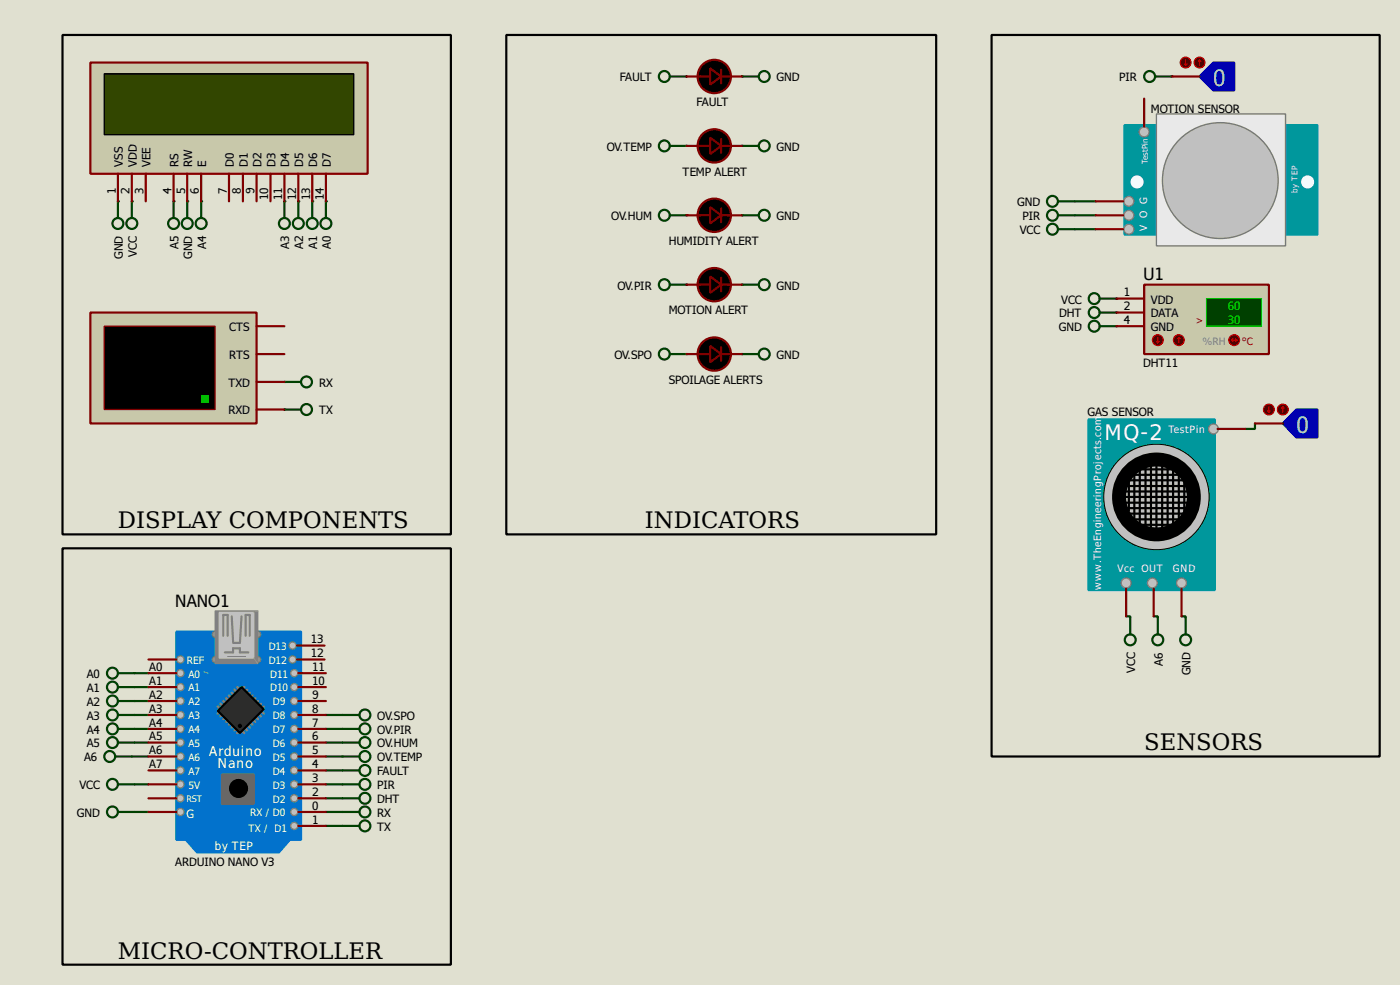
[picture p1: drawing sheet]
<svg xmlns="http://www.w3.org/2000/svg" width="256mm" height="180mm" viewBox="0 0 256 180" stroke-linecap="round" stroke-linejoin="round" font-family="sans-serif">
<path d="M0 0h256.5v180.3h-256.5z" fill="#e0e0d0"/>
<g fill="#004000">
<circle cx="59.7" cy="36.9" r=".2"/>
<circle cx="57.2" cy="36.9" r=".2"/>
<circle cx="54.7" cy="36.9" r=".2"/>
<circle cx="52.1" cy="36.9" r=".2"/>
<circle cx="36.9" cy="36.9" r=".2"/>
<circle cx="34.3" cy="36.9" r=".2"/>
<circle cx="31.8" cy="36.9" r=".2"/>
<circle cx="21.6" cy="36.9" r=".2"/>
<circle cx="24.2" cy="36.9" r=".2"/>
<circle cx="125.8" cy="52.1" r=".2"/>
<circle cx="135.9" cy="52.1" r=".2"/>
<circle cx="125.8" cy="39.4" r=".2"/>
<circle cx="135.9" cy="39.4" r=".2"/>
<circle cx="125.8" cy="26.7" r=".2"/>
<circle cx="135.9" cy="26.7" r=".2"/>
<circle cx="125.8" cy="14" r=".2"/>
<circle cx="135.9" cy="14" r=".2"/>
<circle cx="52.1" cy="75" r=".2"/>
<circle cx="52.1" cy="69.9" r=".2"/>
</g>
<g fill="none" stroke="#004000" stroke-width=".4">
<path d="M196.9 36.9h3.8M196.9 39.4h3.8M196.9 42h3.8M24.7 135.9h2.5M24.7 133.4h2.5M24.7 130.9h2.5M24.7 128.3h2.5M24.7 125.8h2.5M24.7 123.2h2.5M59.7 138.5h3.1M59.7 135.9h3.1M59.7 133.4h3.1"/>
<path d="M24.7 148.6h2.5M24.7 143.6h2.5M59.7 148.6h3.1M59.7 151.2h3.1M59.7 146.1h3.1M59.7 143.6h3.1M59.7 141h3.1"/>
</g>
<g fill="#004000">
<circle cx="125.8" cy="64.8" r=".2"/>
<circle cx="135.9" cy="64.8" r=".2"/>
</g>
<path d="M229.9 77.5v1h-1.8M206.3 112.8h.8v.3M211.4 112.8h.7v.3M216.5 112.8h.7v.3M59.7 130.9h3.1" fill="none" stroke="#004000" stroke-width=".4"/>
<g fill="#004000">
<circle cx="204.5" cy="57.2" r=".2"/>
<circle cx="204.5" cy="54.7" r=".2"/>
<circle cx="204.5" cy="59.7" r=".2"/>
<circle cx="214.7" cy="14" r=".2"/>
</g>
<path d="M24.2 138.5h3" fill="none" stroke="#004000" stroke-width=".4"/>
<path d="M206 22.9h35.4v20.1h-35.4z" fill="#00979c" stroke="#00979c" stroke-width=".4"/>
<path d="M211.9 20.9h23.6v24.1h-23.6z" fill="#e9e9e9" stroke="#757575" stroke-width=".25"/>
<circle cx="223.5" cy="33.1" r="10.6" fill="#c0c0c0" stroke="#757575" stroke-width=".25"/>
<circle cx="239.5" cy="33.3" r="1" fill="#fff" stroke="#fff" stroke-width=".4"/>
<g fill="#c0c0c0" stroke="#808080" stroke-width=".25">
<circle cx="206.8" cy="42" r=".9"/>
<circle cx="206.8" cy="39.4" r=".9"/>
<circle cx="206.8" cy="36.9" r=".9"/>
<circle cx="209.6" cy="24.2" r=".9"/>
</g>
<circle cx="208.3" cy="33.3" r="1" fill="#fff" stroke="#fff" stroke-width=".4"/>
<path d="M209.6 18.1v5.1M200.7 39.4h5.1M200.7 36.9h5.1M200.7 42h5.1" fill="none" stroke="#800000" stroke-width=".4"/>
<g fill="none" stroke="#004000" stroke-width=".4">
<path d="M21.6 36.9v3M24.2 36.9v3M31.8 36.9v3M34.3 36.9v3M36.9 36.9v3M52.1 36.9v3M54.7 36.9v3M57.2 36.9v3M59.7 36.9v3M21.6 135.9h3.1M21.6 133.4h3.1M21.6 130.9h3.1"/>
<path d="M21.6 128.3h3.1M21.6 125.8h3.1M21.6 123.2h3.1M62.8 138.5h3M62.8 135.9h3M62.8 133.4h3M21.6 143.6h3.1M21.6 148.6h3.1M62.8 143.6h3M62.8 148.6h3M62.8 146.1h3M62.8 151.2h3"/>
<path d="M62.8 141h3"/>
<circle cx="21.6" cy="40.9" r="1"/>
<circle cx="24.1" cy="40.9" r="1"/>
<circle cx="31.8" cy="40.9" r="1"/>
<circle cx="34.3" cy="40.9" r="1"/>
<circle cx="36.8" cy="40.9" r="1"/>
<circle cx="52.1" cy="40.9" r="1"/>
<circle cx="54.6" cy="40.9" r="1"/>
<circle cx="57.2" cy="40.9" r="1"/>
<circle cx="59.7" cy="40.9" r="1"/>
<circle cx="20.6" cy="133.4" r="1"/>
<circle cx="20.6" cy="125.8" r="1"/>
<circle cx="20.6" cy="123.2" r="1"/>
<circle cx="20.6" cy="128.3" r="1"/>
<circle cx="20.6" cy="135.9" r="1"/>
<circle cx="20.6" cy="130.9" r="1"/>
<circle cx="66.8" cy="138.5" r="1"/>
<circle cx="66.8" cy="133.4" r="1"/>
<circle cx="66.8" cy="135.9" r="1"/>
<circle cx="20.6" cy="143.6" r="1"/>
<circle cx="20.6" cy="148.6" r="1"/>
<circle cx="66.8" cy="151.2" r="1"/>
<circle cx="66.8" cy="141" r="1"/>
<circle cx="66.8" cy="143.6" r="1"/>
<circle cx="66.8" cy="146.1" r="1"/>
<circle cx="66.8" cy="148.6" r="1"/>
</g>
<path d="M16.6 11.5h50.8v20.3h-50.8z" fill="#c8c8aa" stroke="#800000" stroke-width=".4"/>
<path d="M19.1 13.5h45.7v11.2h-45.7z" fill="#324600" stroke="#000" stroke-width=".25"/>
<g fill="none" stroke="#800000" stroke-width=".4">
<path d="M125.8 14h4.3M132.1 12.8v2.5M132.1 14h3.8M21.6 31.8v5.1M24.2 31.8v5.1M26.7 31.8v5.1M31.8 31.8v5.1M34.3 31.8v5.1M36.9 31.8v5.1M42 31.8v5.1M44.5 31.8v5.1M47 31.8v5.1"/>
<path d="M49.6 31.8v5.1M52.1 31.8v5.1M54.7 31.8v5.1M57.2 31.8v5.1M59.7 31.8v5.1M125.8 39.4h4.3M125.8 26.7h4.3M132.1 25.5v2.5M132.1 38.2v2.5M132.1 39.4h3.8M132.1 26.7h3.8M125.8 52.1h4.3"/>
<path d="M132.1 50.9v2.5M132.1 52.1h3.8"/>
</g>
<g fill="none" stroke="#004000" stroke-width=".4">
<path d="M122.7 14h3.1M135.9 14h3.1M122.7 39.4h3.1M122.7 26.7h3.1M135.9 39.4h3.1M135.9 26.7h3.1M122.7 52.1h3.1M135.9 52.1h3.1M52.1 69.9h3.1M52.1 75h3.1"/>
<circle cx="121.7" cy="14" r="1"/>
<circle cx="140" cy="14" r="1"/>
<circle cx="121.7" cy="39.4" r="1"/>
<circle cx="121.7" cy="26.7" r="1"/>
<circle cx="140" cy="26.7" r="1"/>
<circle cx="140" cy="39.4" r="1"/>
<circle cx="121.7" cy="52.1" r="1"/>
<circle cx="140" cy="52.1" r="1"/>
<circle cx="56.1" cy="69.9" r="1"/>
<circle cx="56.1" cy="75" r="1"/>
</g>
<g fill="#000" stroke="#800000" stroke-width=".4">
<path d="M130.1 12.5l2 1.5-2 1.5zM130.1 37.9l2 1.5-2 1.5zM130.1 25.2l2 1.5-2 1.5zM130.1 50.6l2 1.5-2 1.5z"/>
<circle cx="130.8" cy="14" r="3.1"/>
<circle cx="130.8" cy="39.4" r="3.1"/>
<circle cx="130.8" cy="26.7" r="3.1"/>
<circle cx="130.8" cy="52.1" r="3.1"/>
</g>
<path d="M11.5 6.4h71.1v91.4h-71.1z" fill="none" stroke="#000" stroke-width=".4"/>
<path d="M16.6 57.2h30.4v20.3h-30.4z" fill="#c8c8aa" stroke="#800000" stroke-width=".4"/>
<path d="M19.1 59.7h20.3v15.3h-20.3z" fill="#000" stroke="#800000" stroke-width=".25"/>
<path d="M36.9 72.4h1.3v1.3h-1.3z" fill="#0f0"/>
<path d="M47 59.7h5.1M47 75h5.1M47 64.8h5.1M47 69.9h5.1" fill="none" stroke="#800000" stroke-width=".4"/>
<path d="M92.8 6.4h78.7v91.4h-78.7zM181.7 6.4h71.1v132.1h-71.1zM11.5 100.4h71.1v76.2h-71.1z" fill="none" stroke="#000" stroke-width=".4"/>
<g fill="none" stroke="#004000" stroke-width=".4">
<path d="M193.9 36.9h3M193.9 39.4h3M193.9 42h3M207.1 113.1v3M212.1 113.1v3M217.2 113.1v3"/>
<circle cx="192.8" cy="36.9" r="1"/>
<circle cx="192.8" cy="39.4" r="1"/>
<circle cx="192.8" cy="42" r="1"/>
<circle cx="207" cy="117.1" r="1"/>
<circle cx="212.1" cy="117.1" r="1"/>
<circle cx="217.2" cy="117.1" r="1"/>
</g>
<path d="M32.3 115.6h22.9v38.1h-2.1l-2 2.3h-15l-2-2.3h-1.8z" fill-rule="evenodd" fill="#0272cc" stroke="#0272cc" stroke-width=".4"/>
<path d="M40.7 141.8h5.8v5.3h-5.8z" fill="#686767" stroke="#686767" stroke-width=".4"/>
<circle cx="43.7" cy="144.3" r="1.55" fill="#000" stroke="#000" stroke-width=".4"/>
<path d="M37.4 123l.8 .2" fill="none" stroke="#939393" stroke-width=".18"/>
<g fill="#c0c0c0" stroke="#808080" stroke-width=".25">
<circle cx="53.9" cy="123.2" r=".65"/>
<circle cx="53.6" cy="120.7" r=".65"/>
<circle cx="53.9" cy="125.8" r=".65"/>
<circle cx="53.9" cy="128.3" r=".65"/>
<circle cx="53.9" cy="133.4" r=".65"/>
<circle cx="53.9" cy="130.9" r=".65"/>
<circle cx="53.9" cy="135.9" r=".65"/>
<circle cx="53.9" cy="138.5" r=".65"/>
<circle cx="53.9" cy="143.6" r=".65"/>
<circle cx="53.9" cy="141" r=".65"/>
<circle cx="53.9" cy="146.1" r=".65"/>
<circle cx="53.9" cy="148.6" r=".65"/>
<circle cx="53.9" cy="151.2" r=".65"/>
<circle cx="53.6" cy="118.2" r=".65"/>
<circle cx="33" cy="120.7" r=".65"/>
<circle cx="33" cy="123.2" r=".65"/>
<circle cx="33" cy="128.3" r=".65"/>
<circle cx="33" cy="125.8" r=".65"/>
<circle cx="33" cy="130.9" r=".65"/>
<circle cx="33" cy="133.4" r=".65"/>
<circle cx="33" cy="138.5" r=".65"/>
<circle cx="33" cy="135.9" r=".65"/>
<circle cx="33" cy="141" r=".65"/>
</g>
<g fill="none" stroke="#808080" stroke-width=".45">
<path d="M39.9 129.3l.5 .5M40.4 128.8l.5 .5M40.4 130.1l-.5 .5M40.9 128.3l.6 .5M40.9 130.6l-.5 .5M41.5 127.8l.5 .5M41.5 131.1l-.6 .5M42 127.3l.5 .5M42 131.6l-.5 .5M42.5 126.8l.5 .5M42.5 132.1l-.5 .5M43 126.3l.5 .5"/>
<path d="M43 132.6l-.5 .6M43.5 125.8l.5 .5M43.5 133.2l-.5 .5M44 133.7l-.5 .5M44.3 133.7l.5 .5M44.8 133.2l.5 .5M44.8 125.8l-.5 .5M45.3 132.6l.5 .6M45.3 126.3l-.5 .5M45.8 132.1l.5 .5M45.8 126.8l-.5 .5M46.3 131.6l.5 .5"/>
<path d="M46.3 127.3l-.5 .5M46.8 131.1l.5 .5M46.8 127.8l-.5 .5M47.3 130.6l.5 .5M47.3 128.3l-.5 .5M47.8 130.1l.5 .5M47.8 128.8l-.5 .5M48.3 129.3l-.5 .5"/>
</g>
<path d="M44.3 125.8l4 4-4.3 4.4-4.1-4.1z" fill-rule="evenodd" fill="#2c2c2c" stroke="#000" stroke-width=".4"/>
<circle cx="43.9" cy="132.9" r=".3" fill="#000" stroke="#000" stroke-width=".18"/>
<g fill="#c0c0c0" stroke="#808080" stroke-width=".25">
<circle cx="33" cy="143.6" r=".65"/>
<circle cx="33" cy="148.6" r=".65"/>
<circle cx="33" cy="146.1" r=".65"/>
</g>
<g fill="#939393" stroke="#757575" stroke-width=".18">
<circle cx="39.4" cy="116.1" r=".55"/>
<circle cx="39.4" cy="120.7" r=".55"/>
<circle cx="47.2" cy="116.1" r=".55"/>
<circle cx="47.2" cy="120.7" r=".55"/>
</g>
<path d="M39.4 111.8h7.9v9.7h-7.9z" fill="#808080" stroke="#808080" stroke-width=".18"/>
<path d="M40.2 112.1h6.3v8.4h-6.3z" fill="#c0c0c0" stroke="#c0c0c0" stroke-width=".18"/>
<path d="M47.3 111.8l-.8 .3M46.5 120.5l.8 1" fill="none" stroke="#939393" stroke-width=".18"/>
<path d="M40.9 116.4v-3.8h.8v3.8M41.2 119.4h1.5v-.7h1.3v.7h1.5M42.5 112.8l.2 4.6M44.3 112.8l-.3 4.9h-1.3M45 116.4v-3.8h.8v3.8" fill="none" stroke="#808080" stroke-width=".4"/>
<path d="M41.7 120.2h3.3" fill="none" stroke="#808080" stroke-width=".2"/>
<g fill="none" stroke="#800000" stroke-width=".4">
<path d="M125.8 64.8h4.3M132.1 63.6v2.5M132.1 64.8h3.8M54.4 118.2h5.1M27.2 138.5h5.1M27.2 135.9h5.1M27.2 133.4h5.1M27.2 130.9h5.1M27.2 128.3h5.1M27.2 125.8h5.1M27.2 123.2h5.1M27.2 120.7h5.1"/>
<path d="M54.4 120.7h5.1M54.7 138.5h5M54.7 135.9h5M54.7 133.4h5M54.7 130.9h5M54.7 128.3h5M54.7 125.8h5M54.7 123.2h5M27.2 148.6h5.1M27.2 146.1h5.1M27.2 143.6h5.1M27.2 141h5.1"/>
<path d="M54.7 148.6h5M54.7 151.2h5M54.7 146.1h5M54.7 143.6h5M54.7 141h5"/>
</g>
<g fill="none" stroke="#004000" stroke-width=".4">
<path d="M122.7 64.8h3.1M135.9 64.8h3.1M62.8 130.9h3"/>
<circle cx="121.7" cy="64.8" r="1"/>
<circle cx="140" cy="64.8" r="1"/>
<circle cx="66.8" cy="130.9" r="1"/>
</g>
<g fill="#000" stroke="#800000" stroke-width=".4">
<path d="M130.1 63.3l2 1.5-2 1.5z"/>
<circle cx="130.8" cy="64.8" r="3.1"/>
</g>
<path d="M199.4 76.8h23.2v31.2h-23.2z" fill="#00979c" stroke="#00979c" stroke-width=".4"/>
<circle cx="211.8" cy="91" r="9.7" fill="#c0c0c0" stroke="#000" stroke-width=".18"/>
<circle cx="211.8" cy="91" r="6.9" fill="#c0c0c0" stroke="#000" stroke-width="2.6"/>
<g fill="none" stroke="#000" stroke-width=".4">
<path d="M205.3 89h12.2M205.8 91h12.7M205.8 90h12.4M205.8 92h12.4M206 87.9h11.5M206 86.9h10.5M206 93h11.7M206.6 94h11.4M206.8 87.7v5.8M207.1 95.1h9.6M207.6 85.9h8.1M207.8 86.2v9.4"/>
<path d="M207.8 96.1h7.6M208.8 85.7v10.6M209.9 84.9v11.9M210.9 84.9v12.2M211.9 84.9v12.2M212.9 84.9v12.2M213.9 85.1v11.7M214.9 85.7v10.6M216 86.9v8.7M217 87.4v7.1"/>
</g>
<g fill="#c0c0c0" stroke="#808080" stroke-width=".25">
<circle cx="206.3" cy="106.7" r=".9"/>
<circle cx="211.1" cy="106.7" r=".9"/>
<circle cx="216.4" cy="106.7" r=".9"/>
<circle cx="222.3" cy="78.5" r=".9"/>
</g>
<path d="M223.1 78.5h5M206.3 107.8v5M211.4 107.8v5M216.5 107.8v5" fill="none" stroke="#800000" stroke-width=".4"/>
<path d="M237.5 75h3.9v5.1h-3.9l-2.5-2.6z" fill-rule="evenodd" fill="#0000c0" stroke="#000080" stroke-width=".4"/>
<path d="M229.9 77.5h5.1" fill="none" stroke="#800000" stroke-width=".4"/>
<circle cx="235" cy="75" r="1" fill="#400000" stroke="#f00" stroke-width=".2"/>
<path d="M235 74.5l.3 .2M235 74.5l-.2 .2M235 74.5v1" fill="none" stroke="#f00" stroke-width=".2"/>
<circle cx="232.4" cy="75" r="1" fill="#400000" stroke="#f00" stroke-width=".2"/>
<path d="M232.2 75.2l.3 .3M232.5 74.5v1M232.7 75.2l-.2 .3" fill="none" stroke="#f00" stroke-width=".2"/>
<g fill="none" stroke="#004000" stroke-width=".4">
<path d="M201.5 54.7h3M201.5 57.2h3M201.5 59.7h3"/>
<circle cx="200.4" cy="54.7" r="1"/>
<circle cx="200.4" cy="57.2" r="1"/>
<circle cx="200.4" cy="59.7" r="1"/>
</g>
<path d="M209.6 52.1h22.9v12.7h-22.9z" fill="#c8c8aa" stroke="#800000" stroke-width=".4"/>
<path d="M221 54.7h10.2v5h-10.2z" fill="#004000" stroke="#0f0" stroke-width=".2"/>
<path d="M204.5 57.2h5.1M204.5 54.7h5.1M204.5 59.7h5.1" fill="none" stroke="#800000" stroke-width=".4"/>
<circle cx="215.9" cy="62.3" r="1" fill="#400000" stroke="#f00" stroke-width=".2"/>
<path d="M216 61.8l-.3 .2M216 61.8l.2 .2M216 61.8v1" fill="none" stroke="#f00" stroke-width=".2"/>
<circle cx="212.1" cy="62.3" r="1" fill="#400000" stroke="#f00" stroke-width=".2"/>
<path d="M211.9 62.5l.2 .3M212.1 61.8v1M212.4 62.5l-.3 .3" fill="none" stroke="#f00" stroke-width=".2"/>
<circle cx="226.1" cy="62.3" r="1" fill="#400000" stroke="#f00" stroke-width=".2"/>
<path d="M225.6 62.3h1M225.6 62.3l.3 .2M225.9 62l-.3 .3M226.4 62l.2 .3M226.6 62.3l-.2 .2" fill="none" stroke="#f00" stroke-width=".2"/>
<g fill="none" stroke="#004000" stroke-width=".4">
<path d="M211.6 14h3.1"/>
<circle cx="210.6" cy="14" r="1"/>
</g>
<path d="M222.3 11.5h3.8v5.1h-3.8l-2.5-2.6z" fill-rule="evenodd" fill="#0000c0" stroke="#000080" stroke-width=".4"/>
<path d="M214.7 14h5.1" fill="none" stroke="#800000" stroke-width=".4"/>
<circle cx="219.7" cy="11.5" r="1" fill="#400000" stroke="#f00" stroke-width=".2"/>
<path d="M219.8 11l.2 .2M219.8 11l-.3 .2M219.8 11v1" fill="none" stroke="#f00" stroke-width=".2"/>
<circle cx="217.2" cy="11.5" r="1" fill="#400000" stroke="#f00" stroke-width=".2"/>
<path d="M217 11.7l.2 .3M217.2 11v1M217.5 11.7l-.3 .3" fill="none" stroke="#f00" stroke-width=".2"/>
<g fill="none" stroke="#004000" stroke-width=".4">
<path d="M21.1 138.5h3.1"/>
<circle cx="20.1" cy="138.5" r="1"/>
</g>
<g font-size="5" fill="#c0c0c0">
<text x="222.3" y="15.7">0</text>
<text x="237.5" y="79.3">0</text>
</g>
<g font-size="4.9">
<text x="21.6" y="96.7">DISPLAY COMPONENTS</text>
<text x="118.2" y="96.7">INDICATORS</text>
<text x="209.6" y="137.4">SENSORS</text>
<text x="21.6" y="175.5">MICRO-CONTROLLER</text>
</g>
<text font-size="4.8" fill="#fff" x="202.4" y="80.4">MQ-2</text>
<g font-size="3.8">
<text x="209.4" y="51.3">U1</text>
<text x="32.1" y="111.2">NANO1</text>
</g>
<g font-size="3" fill="#fff">
<text x="38.3" y="138.3">Arduino</text>
<text x="39.9" y="140.6">Nano</text>
</g>
<g font-size="2.6">
<text x="113.6" y="14.9">FAULT</text>
<text x="142.3" y="14.9">GND</text>
<text x="205.1" y="14.9">PIR</text>
<text x="127.6" y="19.4">FAULT</text>
<text x="210.9" y="20.6">MOTION SENSOR</text>
<text x="111.2" y="27.6">OV.TEMP</text>
<text x="142.3" y="27.6">GND</text>
<text x="21.2" y="35.5" transform="rotate(-90 21.2 35.5)">1</text>
<text x="22.5" y="30.5" transform="rotate(-90 22.5 30.5)">VSS</text>
<text x="23.8" y="35.5" transform="rotate(-90 23.8 35.5)">2</text>
<text x="25" y="30.5" transform="rotate(-90 25 30.5)">VDD</text>
<text x="26.3" y="35.5" transform="rotate(-90 26.3 35.5)">3</text>
<text x="27.6" y="30.5" transform="rotate(-90 27.6 30.5)">VEE</text>
<text x="31.4" y="35.5" transform="rotate(-90 31.4 35.5)">4</text>
<text x="32.7" y="30.5" transform="rotate(-90 32.7 30.5)">RS</text>
<text x="33.9" y="35.5" transform="rotate(-90 33.9 35.5)">5</text>
<text x="35.2" y="30.5" transform="rotate(-90 35.2 30.5)">RW</text>
<text x="36.5" y="35.5" transform="rotate(-90 36.5 35.5)">6</text>
<text x="37.7" y="30.5" transform="rotate(-90 37.7 30.5)">E</text>
<text x="41.6" y="35.5" transform="rotate(-90 41.6 35.5)">7</text>
<text x="42.9" y="30.5" transform="rotate(-90 42.9 30.5)">D0</text>
<text x="44.1" y="35.5" transform="rotate(-90 44.1 35.5)">8</text>
<text x="45.4" y="30.5" transform="rotate(-90 45.4 30.5)">D1</text>
<text x="46.6" y="35.5" transform="rotate(-90 46.6 35.5)">9</text>
<text x="47.9" y="30.5" transform="rotate(-90 47.9 30.5)">D2</text>
<text x="50.4" y="30.5" transform="rotate(-90 50.4 30.5)">D3</text>
<text x="53" y="30.5" transform="rotate(-90 53 30.5)">D4</text>
<text x="55.6" y="30.5" transform="rotate(-90 55.6 30.5)">D5</text>
<text x="58.1" y="30.5" transform="rotate(-90 58.1 30.5)">D6</text>
<text x="60.6" y="30.5" transform="rotate(-90 60.6 30.5)">D7</text>
<text x="125.1" y="32.1">TEMP ALERT</text>
<text x="49.2" y="36.6" transform="rotate(-90 49.2 36.6)">10</text>
<text x="51.7" y="36.6" transform="rotate(-90 51.7 36.6)">11</text>
<text x="54.3" y="36.6" transform="rotate(-90 54.3 36.6)">12</text>
<text x="56.8" y="36.6" transform="rotate(-90 56.8 36.6)">13</text>
<text x="59.3" y="36.6" transform="rotate(-90 59.3 36.6)">14</text>
<text x="112" y="40.3">OV.HUM</text>
<text x="142.3" y="40.3">GND</text>
<text x="186.4" y="37.7">GND</text>
<text x="187.3" y="40.3">PIR</text>
<text x="22.5" y="47.4" transform="rotate(-90 22.5 47.4)">GND</text>
<text x="25.1" y="46.9" transform="rotate(-90 25.1 46.9)">VCC</text>
<text x="32.7" y="45.6" transform="rotate(-90 32.7 45.6)">A5</text>
<text x="35.2" y="47.4" transform="rotate(-90 35.2 47.4)">GND</text>
<text x="37.7" y="45.6" transform="rotate(-90 37.7 45.6)">A4</text>
<text x="53" y="45.6" transform="rotate(-90 53 45.6)">A3</text>
<text x="55.6" y="45.6" transform="rotate(-90 55.6 45.6)">A2</text>
<text x="58.1" y="45.6" transform="rotate(-90 58.1 45.6)">A1</text>
<text x="60.6" y="45.6" transform="rotate(-90 60.6 45.6)">A0</text>
<text x="122.5" y="44.8">HUMIDITY ALERT</text>
<text x="186.8" y="42.9">VCC</text>
<text x="113.1" y="53">OV.PIR</text>
<text x="142.3" y="53">GND</text>
<text x="122.5" y="57.5">MOTION ALERT</text>
<text x="194.1" y="58.1">DHT</text>
<text x="194.4" y="55.6">VCC</text>
<text x="205.9" y="56.8">2</text>
<text x="205.9" y="54.3">1</text>
<text x="205.9" y="59.3">4</text>
<text x="210.9" y="58.1">DATA</text>
<text x="210.9" y="55.6">VDD</text>
<text x="42" y="65.7">RTS</text>
<text x="42" y="60.6">CTS</text>
<text x="112.6" y="65.7">OV.SPO</text>
<text x="142.3" y="65.7">GND</text>
<text x="194" y="60.6">GND</text>
<text x="210.9" y="60.6">GND</text>
<text x="41.9" y="70.8">TXD</text>
<text x="58.5" y="70.8">RX</text>
<text x="122.5" y="70.2">SPOILAGE ALERTS</text>
<text x="209.4" y="67.2">DHT11</text>
<text x="41.9" y="75.8">RXD</text>
<text x="58.5" y="75.8">TX</text>
<text x="199.2" y="76.1">GAS SENSOR</text>
<text x="57" y="117.8">13</text>
<text x="15.9" y="124.1">A0</text>
<text x="27.4" y="125.4">A1</text>
<text x="27.4" y="122.8">A0</text>
<text x="57" y="120.3">12</text>
<text x="57.2" y="125.4">10</text>
<text x="57.2" y="122.8">11</text>
<text x="208" y="123.1" transform="rotate(-90 208 123.1)">VCC</text>
<text x="213" y="121.8" transform="rotate(-90 213 121.8)">A6</text>
<text x="218.1" y="123.6" transform="rotate(-90 218.1 123.6)">GND</text>
<text x="15.9" y="131.8">A3</text>
<text x="15.9" y="129.2">A2</text>
<text x="15.9" y="126.7">A1</text>
<text x="27.4" y="130.5">A3</text>
<text x="27.4" y="127.9">A2</text>
<text x="57.2" y="130.5">8</text>
<text x="57.2" y="127.9">9</text>
<text x="69.1" y="131.8">OV.SPO</text>
<text x="15.9" y="134.3">A4</text>
<text x="15.9" y="136.8">A5</text>
<text x="27.4" y="135.5">A5</text>
<text x="27.4" y="133">A4</text>
<text x="57.2" y="135.5">6</text>
<text x="57.2" y="133">7</text>
<text x="69.1" y="136.8">OV.HUM</text>
<text x="69.1" y="134.3">OV.PIR</text>
<text x="15.4" y="139.4">A6</text>
<text x="27.4" y="138.1">A6</text>
<text x="27.4" y="140.6">A7</text>
<text x="57.2" y="143.2">3</text>
<text x="57.2" y="140.6">4</text>
<text x="57.2" y="138.1">5</text>
<text x="69.1" y="141.9">FAULT</text>
<text x="69.1" y="139.4">OV.TEMP</text>
<text x="14.1" y="149.5">GND</text>
<text x="14.6" y="144.5">VCC</text>
<text x="57.2" y="148.2">0</text>
<text x="57.2" y="145.7">2</text>
<text x="69.1" y="147">DHT</text>
<text x="69.1" y="149.5">RX</text>
<text x="69.1" y="144.5">PIR</text>
<text x="57.2" y="150.8">1</text>
<text x="69.1" y="152.1">TX</text>
<text x="32.1" y="158.4">ARDUINO NANO V3</text>
</g>
<g font-size="2.6" fill="#0f0">
<text x="225" y="56.8">60</text>
<text x="225" y="59.3">30</text>
</g>
<g font-size="2.6" fill="#fff">
<text x="34.2" y="149.8">G</text>
<text x="39.4" y="155.6">by TEP</text>
</g>
<g font-size="2.3" fill="#fff">
<text x="210.2" y="42.3" transform="rotate(-90 210.2 42.3)">V O G</text>
<text x="214.1" y="79.3">TestPin</text>
<text x="201.8" y="107.9" transform="rotate(-90 201.8 107.9)">www.TheEngineeringProjects.com</text>
<text x="204.7" y="104.7">Vcc OUT</text>
<text x="214.9" y="104.7">GND</text>
<text x="49.3" y="119">D13</text>
<text x="34.3" y="121.5">REF</text>
<text x="34.6" y="124">A0</text>
<text x="49.3" y="121.5">D12</text>
<text x="49.5" y="124">D11</text>
<text x="34.6" y="131.7">A3</text>
<text x="34.6" y="129.1">A2</text>
<text x="34.6" y="126.6">A1</text>
<text x="49.5" y="126.6">D10</text>
<text x="50" y="129.1">D9</text>
<text x="50" y="131.7">D8</text>
<text x="34.6" y="136.7">A5</text>
<text x="34.6" y="134.2">A4</text>
<text x="50" y="134.2">D7</text>
<text x="50" y="136.7">D6</text>
<text x="34.6" y="141.8">A7</text>
<text x="34.6" y="139.3">A6</text>
<text x="50" y="139.3">D5</text>
<text x="50" y="141.8">D4</text>
<text x="34.6" y="144.4">5V</text>
<text x="45.9" y="149.4">RX / D0</text>
<text x="50" y="144.4">D3</text>
<text x="50" y="146.9">D2</text>
<text x="45.6" y="152.2">TX / D1</text>
</g>
<g font-size="2.3" fill="#c00000">
<text x="219.1" y="59.3">&gt;</text>
<text x="227.5" y="63.1">°C</text>
</g>
<text font-size="2.3" fill="#808080" x="220.3" y="63.1">%RH</text>
<text font-size="2" fill="#fff" x="34.2" y="146.9">RST</text>
<g font-size="1.8" fill="#fff">
<text x="210.3" y="30" transform="rotate(-90 210.3 30)">TestPin</text>
<text x="237.7" y="35.3" transform="rotate(-90 237.7 35.3)">by TEP</text>
</g>
</svg>
